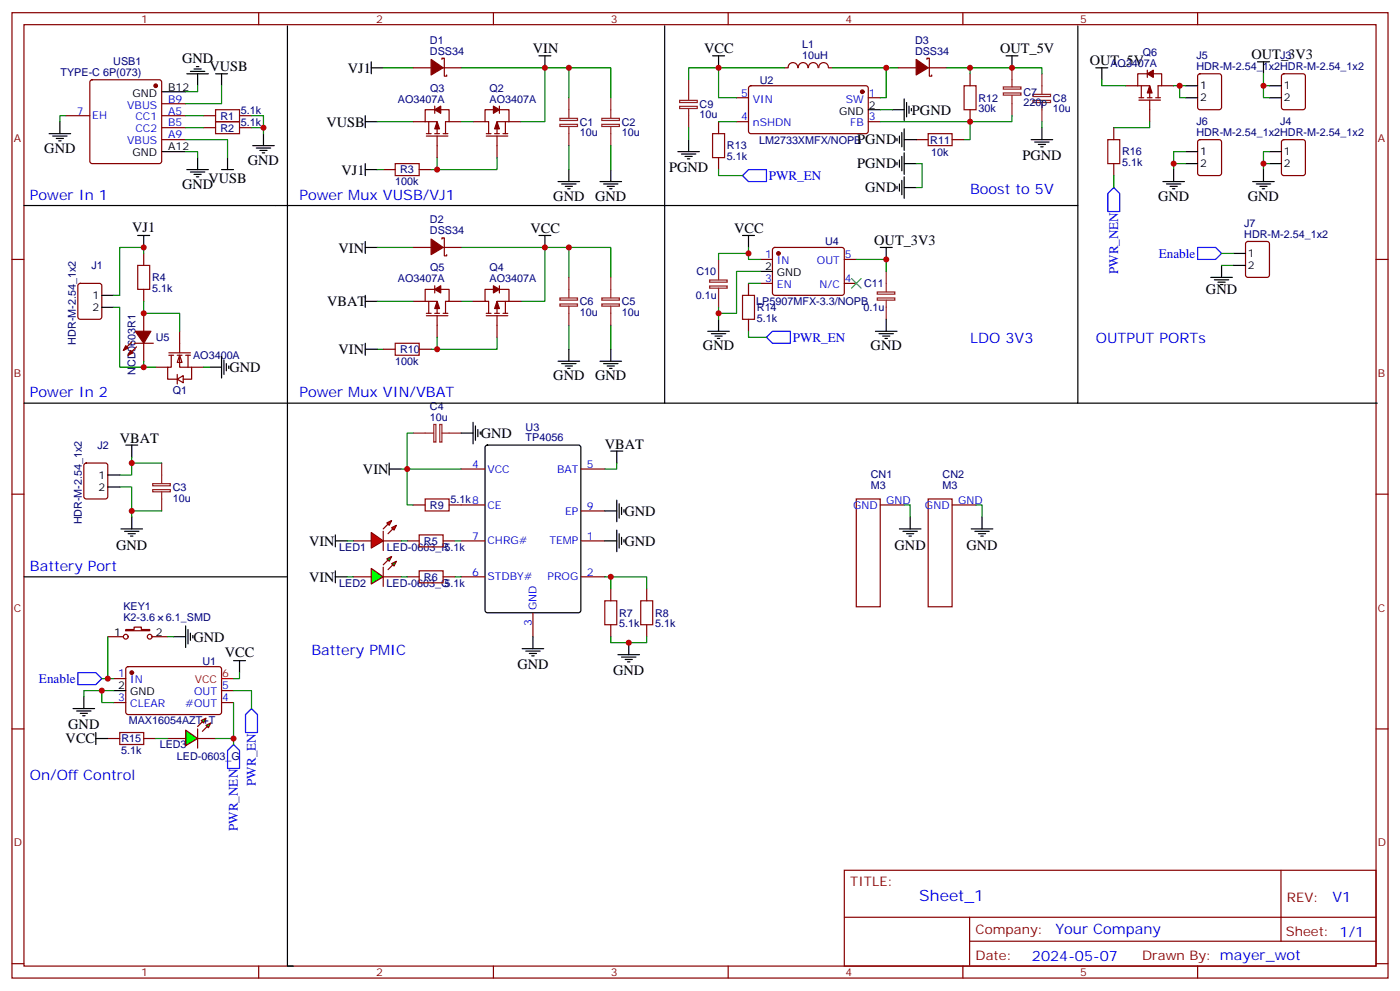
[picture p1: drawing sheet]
<svg xmlns="http://www.w3.org/2000/svg" width="412mm" height="292mm" viewBox="0 0 412 292" stroke-linecap="round" stroke-linejoin="round" font-family="sans-serif">
<g fill="none" stroke="#870000" stroke-width=".35">
<path d="M3.5 3.7h405.4v284.4h-405.4zM7.1 7.3h398.2v277.3h-398.2zM76.2 3.7v3.6M145.3 3.7v3.6M214.5 3.7v3.6M283.6 3.7v3.6M352.8 3.7v3.6M19.4 34.1h7.1M26.7 23.7l.5-.2h19.7l.5 .2 .2 .5v23.3l-.2 .5-.5 .2h-19.7l-.5-.2-.2-.5v-23.3zM47.6 34.1h7.1M47.6 37.6h7.1M47.6 30.6h7.1"/>
<path d="M60 34.1h3.5M60 37.6h3.5M70.6 34.1h3.5M70.6 37.6h3.5M217 28.8h3.5M217 35.8h3.5M220.7 25.5l.5-.2h34.1l.5 .7-.1 12.9-.6 .5-34.2-.1-.4-.6v-12.7zM255.8 28.8h3.5M255.8 35.8h3.5M47.6 41.1h7.1M3.5 76.4h3.6M224 76.4h3.5"/>
<path d="M227.8 73.1l.4-.2h20.1l.4 .7-.1 13-.6 .4-20-.1-.5-.6v-12.7zM248.7 76.4h3.5M405.3 76.4h3.6M23.2 83.7l.4-.2h5.7l.6 .4 .1 9.4-.5 .7-5.9 .1-.6-.5-.1-9.4zM224 83.5h3.5M248.7 83.5h3.5M135.8 138.1h7.1M171.1 138.1h7.1M3.5 145.6h3.6M135.8 159.3h7.1M135.8 148.7h7.1M171.1 159.3h7.1"/>
<path d="M171.1 150.5h7.1M405.3 145.6h3.6M135.8 169.9h7.1M171.1 169.9h7.1M33.5 199.9h3.5M37.3 196.6l.4-.2h27.1l.5 .7-.1 12.9-.6 .5-27.1-.1-.5-.6v-12.7zM157 180.5v7M3.5 214.7h3.6M33.5 206.9h3.5M65.3 206.9h3.5M65.3 203.4h3.5M405.3 214.7h3.6"/>
<path d="M248.7 256.3h156.6v28.3h-156.6zM377.3 256.4v20.8M248.7 270.2h156.5M285.6 277.2h119.6M285.6 270.2v14.1M3.5 283.8h3.6M76.2 284.6v3.5M145.3 284.6v3.5M214.5 284.6v3.5M283.6 284.6v3.5M352.8 284.6v3.5M405.3 283.8h3.6"/>
</g>
<g fill="none" stroke="#000" stroke-width=".35">
<path d="M57.9 19.6h.7M14.5 39.4h6.3M17.6 35.8v3.6M47.6 27h7.1M55 21.7h6.4M56.1 21h4.2M57.1 20.3h2.2M58.2 21.7v3.6M63.5 21.7h3.5M65.3 21.7v3.6M77.6 39.4v3.5M255.8 32.3h3.5"/>
<path d="M15.5 40.1h4.3M16.6 40.8h2.1M17.3 41.5h.7M47.6 44.7h7.1M55 50h6.4M56.1 50.7h4.2M57.1 51.4h2.2M57.9 52.1h.7M58.2 46.4v3.6M65.3 50h3.5M67 46.4v3.6M74.4 42.9h6.4"/>
<path d="M75.5 43.6h4.2M76.6 44.3h2.1M77.3 45h.7M224 79.9h3.5M30 87h3.5M30 90.5h3.5M143.1 131.3l.5-.2h26.8l.6 .4 .1 48.3-.5 .6-27 .1-.7-.5v-48.2zM33.5 203.4h3.5"/>
</g>
<g fill="#870000" stroke="#870000" stroke-width=".35">
<circle cx="45.9" cy="25.3" r=".53"/>
<circle cx="38.8" cy="198.1" r=".53"/>
<circle cx="254" cy="27" r=".53"/>
<circle cx="229.3" cy="74.6" r=".53"/>
</g>
<path d="M19.4 34.1h-1.8v1.7M54.7 34.1h5.3M54.7 37.6h5.3M58.2 25.3v1.7h-3.5M65.3 25.3v5.3h-10.6M74.1 34.1h3.5v5.3M74.1 37.6h3.5M54.7 44.7h3.5v1.7M54.7 41.1h12.3v5.3" fill="none" stroke="#008700" stroke-width=".35"/>
<path d="M65.3 199.9h3.5" fill="none" stroke="#f00" stroke-width=".35"/>
<path d="M63.5 32.3h7.1v3.5h-7.1zM63.5 35.8h7.1v3.6h-7.1z" fill="none" stroke="#a10000" stroke-width=".35"/>
<g fill="#fff" stroke="#870000" stroke-width=".35">
<path d="M52.9 104.6l.7 2.2h-1.4z"/>
<path d="M52.2 111.7l1.8-1.1v2.1z"/>
</g>
<g fill="none" stroke="#870000" stroke-width=".35">
<path d="M121.7 35.8h3.5M125.2 35.8h3.6v3.6M125.6 39.4h1.4M126.3 35.8v3.6M128.1 32.3h-2.9v3.5M128.1 31.3v2.1M128.1 39.4h1.4M129.8 32.3h2.5v3.5h-1.1v3.6M130.5 39.4h1.4M132.3 35.8h3.5M139.3 35.8h3.6M143.2 39.4h1.4"/>
<path d="M145.3 32.3h-2.4v3.5h1v3.6M145.7 39.4h1.4M147.1 32.3h2.8v3.5M147.1 31.3v2.1M148.2 39.4h1.4M148.9 35.8v3.6M149.9 35.8h-3.5v3.6M149.9 35.8h3.6M112.9 50h3.5M123.5 50h3.5M125.6 40.1h6.3M128.8 40.1v6.3"/>
<path d="M143.2 40.1h6.4M146.4 40.1v6.3M42.3 74.6v3.6M42.3 85.2v3.6M42.3 92.3v5.3M52.9 97.6v6.3M38.8 100.8l-2.5 2.4M39.5 101.1h5.7M40.2 102.2l-2.5 2.4M42.3 101.1v5.3M45.9 108.2h3.5M49.7 103.9h6.4"/>
<path d="M49.7 104.6h1.5M50.4 104.6v3.6h-1v3.5h2.8M52.2 110.3v2.8M52.2 104.6h1.4M52.9 104.6v3.6h3.5v3.5h-2.4M54.7 104.6h1.4M55.4 104.6v3.6M56.4 108.2h3.6"/>
</g>
<path d="M116.4 48.2h7.1v3.5h-7.1zM40.6 78.2h3.5v7h-3.5z" fill="none" stroke="#a10000" stroke-width=".35"/>
<g fill="#870000" stroke="#870000" stroke-width=".35">
<path d="M39.9 97.6h4.5l-2.1 3.5z"/>
<path d="M37 101.8l.7 .7-1.4 .7z"/>
<path d="M38.5 103.2l.7 .7-1.5 .7z"/>
<path d="M128.8 35.8l.7 2.2h-1.4z"/>
<path d="M128.1 32.3l1.7-1v2.1z"/>
<path d="M146.4 35.8l.7 2.2h-1.4z"/>
<path d="M145.3 31.3l1.8 1-1.8 1.1z"/>
</g>
<g fill="none" stroke="#000" stroke-width=".35">
<path d="M109.4 20h3.5M109.4 18.2v3.5M158.7 16.4h3.6M160.5 16.4v3.6M107.6 35.8h3.5M107.6 34.1v3.5M107.6 48.2v3.5M107.6 50h3.5M164.4 53.5h6.3M165.5 54.2h4.2M166.5 54.9h2.1M167.2 55.6h.7"/>
<path d="M167.6 50v3.5M176.7 53.5h6.4M177.8 54.2h4.2M178.9 54.9h2.1M179.6 55.6h.7M179.9 50v3.5M40.6 69.4h3.5M42.3 69.4v3.5M61.7 108.2h3.6M65.3 105v6.3M66 106v4.3M66.7 107.1v2.1"/>
<path d="M67.4 107.8v.7M114.7 138.1h3.5M114.7 136.4v3.5"/>
</g>
<g fill="none" stroke="#008700" stroke-width=".35">
<path d="M112.9 20h8.8M135.8 20h24.7v15.8h-7M160.5 20h7.1v8.8M167.6 20h12.3v8.8M111.1 35.8h10.6M135.8 35.8h3.5M111.1 50h1.8M128.8 46.4v3.6h-1.8M146.4 46.4v3.6h-17.6M167.6 42.9v7.1M179.9 42.9v7.1M42.3 74.6v-1.7h-7v14.1h-1.8"/>
<path d="M33.5 90.5h1.8v17.7h7v-1.8M42.3 88.8v3.5h10.6v5.3M60 108.2h1.7"/>
</g>
<path d="M164.9 34.9h5.2v.6h-5.2zM164.9 36.6h5.2v.7h-5.2zM167.6 28.8v6M167.6 37.3v5.6M177.3 34.9h5.2v.6h-5.2zM177.3 36.6h5.2v.7h-5.2zM179.9 28.8v6M179.9 37.3v5.6" fill="none" stroke="#8c2424" stroke-width=".35"/>
<g fill="#f00" stroke="#870000" stroke-width=".35">
<path d="M109.4 156.8l3.5 2.5-3.5 2.1z"/>
<path d="M112.9 156.5v5.6z"/>
</g>
<g fill="#870000" stroke="#870000" stroke-width=".35">
<path d="M112.9 155.8l1.4-1.4z"/>
<path d="M114.3 157.2l1.4-1.4z"/>
</g>
<g fill="#f00" stroke="#870000" stroke-width=".35">
<path d="M113.9 154l1.5-.7-.7 1.4z"/>
<path d="M115.4 155.4l1.4-.7-.7 1.4z"/>
</g>
<path d="M104.1 159.3h5.3M112.9 159.3h5.3M104.1 169.9h5.3M112.9 169.9h5.3" fill="none" stroke="#870000" stroke-width=".35"/>
<g fill="#0f0" stroke="#870000" stroke-width=".35">
<path d="M115.4 166l1.4-.7-.7 1.4z"/>
<path d="M113.9 164.6l1.5-.7-.7 1.4z"/>
</g>
<g fill="#870000" stroke="#870000" stroke-width=".35">
<path d="M114.3 167.8l1.4-1.4z"/>
<path d="M112.9 166.4l1.4-1.4z"/>
</g>
<path d="M112.9 167.1v5.6z" fill="#f00" stroke="#870000" stroke-width=".35"/>
<path d="M109.4 167.4l3.5 2.5-3.5 2.1z" fill="#0f0" stroke="#870000" stroke-width=".35"/>
<path d="M209.9 39.4h3.5v7h-3.5zM273.4 39.4h7.1v3.5h-7.1zM284 25.3h3.5v7h-3.5zM218.7 87h3.5v7.1h-3.5zM116.4 101.1h7.1v3.5h-7.1zM125.2 147h7.1v3.5h-7.1zM123.5 168.1h7v3.6h-7zM178.2 177h3.5v7h-3.5zM188.7 177h3.6v7h-3.6zM35.3 215.8h7v3.5h-7z" fill="none" stroke="#a10000" stroke-width=".35"/>
<g fill="none" stroke="#870000" stroke-width=".35">
<path d="M231.1 20h1M232.2 19.9a1.41 1.41 0 0 1 1.4-1.5 1.41 1.41 0 0 1 1.4 1.5M235.2 19.9a1.41 1.41 0 0 1 1.4-1.5 1.41 1.41 0 0 1 1.4 1.5M238.1 19.9a1.41 1.41 0 0 1 1.5-1.5 1.41 1.41 0 0 1 1.4 1.5M241.2 19.9a1.41 1.41 0 0 1 1.4-1.5 1.41 1.41 0 0 1 1.4 1.5M244.1 20h1.1M211.7 35.8v3.6M285.8 21.7v3.6M285.8 32.3v3.5M211.7 46.4v3.6M269.9 41.1h3.5M280.5 41.1h3.5"/>
<path d="M121.7 88.8h3.5M125.2 88.8h3.6v3.5M125.6 93h6.3M125.6 92.3h1.4M126.3 88.8v3.5M128.1 85.2h-2.9v3.6M128.1 84.2v2.1M128.1 92.3h1.4M128.8 93v6.3M129.8 85.2h2.5v3.6h-1.1v3.5M130.5 92.3h1.4M132.3 88.8h3.5"/>
<path d="M139.3 88.8h3.6M143.2 93h6.4M143.2 92.3h1.4M145.3 85.2h-2.4v3.6h1v3.5M145.7 92.3h1.4M146.4 93v6.3M147.1 85.2h2.8v3.6M147.1 84.2v2.1M148.2 92.3h1.4M148.9 88.8v3.5M149.9 88.8h-3.5v3.5M149.9 88.8h3.6"/>
<path d="M220.5 83.5v3.5M220.5 94.1v3.5M112.9 102.9h3.5M123.5 102.9h3.5M24.9 136.6l.5-.2h5.6l.7 .4v9.5l-.4 .6-5.9 .1-.7-.5v-9.4zM121.7 148.7h3.5M132.3 148.7h3.5M119.9 169.9h3.6M130.5 169.9h3.6M179.9 173.4v3.6M190.5 173.4v3.6M179.9 184v3.5"/>
<path d="M190.5 184v3.5M31.7 217.5h3.6M42.3 217.5h3.6M49.4 217.5h5.3M58.2 217.5h5.3"/>
</g>
<g fill="none" stroke="#000" stroke-width=".35">
<path d="M209.9 16.4h3.5M211.7 16.4v3.6M296.3 16.4h3.6M298.1 16.4v3.6M262.8 32.3h3.5M265.6 39v4.3M266.3 29.1v6.4M266.3 38v6.3M267.1 30.2v4.2M267.8 31.3v2.1M268.5 32v.7M306.9 37.6v3.5"/>
<path d="M199.7 44.7h6.3M200.7 45.4h4.3M201.8 46.1h2.1M202.5 46.8h.7M202.8 41.1v3.6M264.2 40.8v.7M264.9 40.1v2.1M266.3 41.1h3.6M303.7 41.1h6.4M304.8 41.8h4.2M305.9 42.5h2.1M306.6 43.3h.7"/>
<path d="M107.6 72.9h3.5M107.6 71.1v3.5M158.7 69.4h3.6M160.5 69.4v3.5M218.7 69.4h3.5M220.5 69.4v3.5M259.3 72.9h3.5M261.1 72.9v3.5M107.6 87v3.5M107.6 88.8h3.5M208.5 97.6h6.3M209.5 98.3h4.3"/>
<path d="M210.6 99h2.1M211.3 99.7h.7M211.7 94.1v3.5M257.9 97.6h6.3M258.9 98.3h4.3M260 99h2.1M260.7 99.7h.7M261.1 94.1v3.5M107.6 101.1v3.5M107.6 102.9h3.5M164.4 106.4h6.3M165.5 107.1h4.2"/>
<path d="M166.5 107.8h2.1M167.2 108.5h.7M167.6 102.9v3.5M176.7 106.4h6.4M177.8 107.1h4.2M178.9 107.8h2.1M179.6 108.5h.7M179.9 102.9v3.5M31.7 139.9h3.6M37 131.1h3.6M38.8 131.1v3.5M135.8 127.6h3.5"/>
<path d="M139.3 124.4v6.3M140.1 125.4v4.3M140.8 126.5v2.1M141.5 127.2v.7M179.9 132.9h3.5M181.7 132.9v3.5M31.7 143.4h3.6M35.6 155.8h6.4M36.7 156.5h4.2M37.7 157.2h2.2M38.5 157.9h.7M38.8 152.3v3.5"/>
<path d="M98.8 157.6v3.5M98.8 159.3h3.5M178.2 159.3h3.5M178.2 150.5h3.5M181.7 147.3v6.4M181.7 156.1v6.4M182.4 148.4v4.2M182.4 157.2v4.2M183.1 149.4v2.2M183.1 158.3v2.1M183.8 150.1v.7M183.8 159v.7"/>
<path d="M98.8 169.9h3.5M98.8 168.1v3.6M68.8 194.6h3.5M70.6 194.6v3.5M153.8 191.1h6.4M154.9 191.8h4.2M155.9 192.5h2.1M156.6 193.2h.7M157 187.5v3.6M182 192.8h6.4M183.1 193.5h4.2M184.1 194.2h2.2"/>
<path d="M184.9 194.9h.7M185.2 189.3v3.5M21.5 208.7h6.4M22.6 209.4h4.2M23.6 210.1h2.2M24.3 210.8h.7M24.7 205.2v3.5"/>
</g>
<g fill="none" stroke="#008700" stroke-width=".35">
<path d="M211.7 20h-8.9v3.5M231.1 20h-19.4v8.8h5.3M245.2 20h19.4M261.1 20v8.8h-1.8M278.7 20h7.1v1.7M285.8 20h21.1v1.7M202.8 37.6v3.5M211.7 35.8h5.3M259.3 35.8h26.5v5.3h-1.8M259.3 32.3h3.5M306.9 35.8v1.8M211.7 50v1.7h7"/>
<path d="M111.1 72.9h10.6M135.8 72.9h24.7v15.9h-7M160.5 72.9h7.1v8.8M167.6 72.9h12.3v8.8M220.5 72.9v3.5h3.5M220.5 74.6h-8.8v1.8M224 79.9h-7v12.4h-5.3M252.2 76.4h8.9v3.5M111.1 88.8h10.6M128.8 99.3v3.6h-1.8M135.8 88.8h3.5M146.4 99.3v3.6h-17.6"/>
<path d="M167.6 95.8v7.1M179.9 95.8v7.1M211.7 90.5v3.6M220.5 97.6v1.7h5.3M220.5 83.5h3.5M42.3 108.2h3.6M111.1 102.9h1.8M38.8 134.6v5.3h-3.5M38.8 136.4h8.8M118.2 138.1h17.6M121.7 127.6h-1.8v21.1h1.8M181.7 136.4v1.7h-3.5"/>
<path d="M35.3 143.4h3.5v8.9M38.8 150.5h8.8M178.2 169.9h1.7v3.5M179.9 169.9h10.6v3.5M30 199.9h3.5M70.6 198.1v1.8h-1.8M179.9 187.5v1.8h10.6v-1.8M30 203.4v3.5h3.5M33.5 203.4h-8.8v1.8M68.8 203.4h5.3v5.3M68.8 206.9v12.4"/>
</g>
<g fill="none" stroke="#8c2424" stroke-width=".35">
<path d="M200.2 29.6h5.2v.6h-5.2zM200.2 31.3h5.2v.7h-5.2zM202.8 23.5v6M202.8 32v5.6M304.3 27.8h5.2v.6h-5.2zM304.3 29.6h5.2v.6h-5.2zM306.9 21.7v6M306.9 30.2v5.6M211.7 76.4v6M261.1 79.9v6M164.9 87.8h5.2v.6h-5.2zM164.9 89.5h5.2v.7h-5.2z"/>
<path d="M167.6 81.7v6M167.6 90.2v5.6M177.3 87.8h5.2v.6h-5.2zM177.3 89.5h5.2v.7h-5.2zM179.9 81.7v6M179.9 90.2v5.6M209 82.5h5.2v.6h-5.2zM209 84.2h5.2v.7h-5.2zM211.7 84.9v5.6M258.4 86h5.2v.6h-5.2zM258.4 87.8h5.2v.6h-5.2zM261.1 88.4v5.7"/>
<path d="M47.6 136.4v6M121.7 127.6h6M127.8 125h.6v5.2h-.6zM129.5 125h.7v5.2h-.7zM130.2 127.6h5.6M45 142.5h5.2v.6h-5.2zM45 144.2h5.2v.7h-5.2zM47.6 144.9v5.6"/>
</g>
<g fill="#870000" stroke="#870000" stroke-width=".35">
<path d="M146.4 88.8l.7 2.1h-1.4z"/>
<path d="M145.3 84.2l1.8 1-1.8 1.1z"/>
<path d="M128.8 88.8l.7 2.1h-1.4z"/>
<path d="M128.1 85.2l1.7-1v2.1z"/>
</g>
<path d="M218.7 51.7l1.8-1.7h5.3v3.5h-5.3zM225.8 99.3l1.7-1.7h5.3v3.5h-5.3zM22.9 198.1h5.3l1.8 1.8-1.8 1.7h-5.3zM68.8 219.3l1.8 1.8v5.2h-3.6v-5.2zM74.1 208.7l1.7 1.8v5.3h-3.5v-5.3z" fill="none" stroke="#00f" stroke-width=".35"/>
<g fill="#0f0" stroke="#870000" stroke-width=".35">
<path d="M60.7 213.6l1.4-.7-.7 1.4z"/>
<path d="M59.3 212.2l1.4-.7-.7 1.4z"/>
</g>
<g fill="#870000" stroke="#870000" stroke-width=".35">
<path d="M59.6 215.4l1.4-1.4z"/>
<path d="M58.2 214l1.4-1.4z"/>
</g>
<path d="M58.2 214.7v5.6z" fill="#f00" stroke="#870000" stroke-width=".35"/>
<path d="M54.7 215.1l3.5 2.4-3.5 2.1z" fill="#0f0" stroke="#870000" stroke-width=".35"/>
<g fill="none" stroke="#008700" stroke-width=".35">
<path d="M298.1 34.1v1.7h-12.3M324.6 23.5v1.8h7M338.7 35.8v1.8h-10.6M345.7 25.3h3.5M347.5 25.3v3.5h1.7M372.2 21.7v7.1h1.7M372.2 25.3h1.7M269.9 48.2h1.7v7h-1.7M328.1 51.7v3.5M345.7 48.2h3.5M349.2 44.7h-3.5v5.3M372.2 48.2h1.7"/>
<path d="M373.9 44.7h-1.7v5.3M359.8 78.2h3.6M359.8 74.6h3.6M102.3 159.3h1.8M118.2 159.3h1.7M134.1 159.3h1.7M266.3 148.7h1.8v3.6M287.5 148.7h1.8v3.6M102.3 169.9h1.8M118.2 169.9h1.7M134.1 169.9h1.7M31.7 187.5v12.4"/>
<path d="M49.4 187.5h1.8M45.9 217.5h3.5M63.5 217.5h5.3"/>
</g>
<g fill="none" stroke="#000" stroke-width=".35">
<path d="M84.7 7.6v277h1.7M195.8 7.6v111.1h-188.7M317.5 7.6v52.9h-310.4M322.8 20h3.5M324.6 20v3.5M370.4 18.2h3.5M372.2 18.2v3.5M349.2 25.3h3.6M349.2 28.8h3.6M373.9 25.3h3.6M373.9 28.8h3.6M264.2 47.8v.7"/>
<path d="M264.2 54.9v.7M264.9 47.1v2.1M264.9 54.2v2.1M265.6 46.1v4.2M265.6 53.1v4.3M266.3 48.2h3.6M266.3 45v6.4M266.3 52.1v6.3M266.3 55.2h3.6M342.5 53.5h6.4M343.6 54.2h4.2M344.7 54.9h2.1"/>
<path d="M345.4 55.6h.7M345.7 50v3.5M349.2 44.7h3.6M349.2 48.2h3.6M369 53.5h6.4M370.1 54.2h4.2M371.1 54.9h2.1M371.8 55.6h.7M372.2 50v3.5M373.9 44.7h3.6M373.9 48.2h3.6M317.5 60.5v58.2h-121.7"/>
<path d="M359.8 78.2v3.5M363.4 74.6h3.5M363.4 78.2h3.5M356.7 81.7h6.3M357.7 82.4h4.2M358.8 83.1h2.1M359.5 83.8h.7M317.5 118.7h88.2M264.9 155.8h6.4M266 156.5h4.2M267.1 157.2h2.1M267.8 157.9h.7"/>
<path d="M268.1 152.3v3.5M286.1 155.8h6.4M287.2 156.5h4.2M288.2 157.2h2.1M288.9 157.9h.7M289.3 152.3v3.5M7.1 169.9h77.6M51.2 187.5h3.5M54.7 184.4v6.3M55.4 185.4v4.3M56.1 186.5v2.1M56.8 187.2v.7"/>
<path d="M28.2 217.5h3.5M28.2 215.8v3.5"/>
</g>
<g fill="none" stroke="#870000" stroke-width=".35">
<path d="M121.7 20h5.3M130.2 17.5v-.4h.7v5.3h.7v-.3M130.5 20h5.3M264.6 20h5.3M273 17.5v-.4h.8v5.3h.7v-.3M273.4 20h5.3M328.1 37.6v3.5M331.6 25.3h3.5M335.1 25.3h3.6v3.5M335.5 29.5h6.3M335.5 28.8h1.4M336.2 25.3v3.5"/>
<path d="M338 21.7h-2.9v3.6M338 20.7v2.1M338 28.8h1.4M338.7 29.5v6.3M339.7 21.7h2.5v3.6h-1.1v3.5M340.4 28.8h1.4M342.2 25.3h3.5M353 21.9l.5-.2h5.6l.7 .5v9.4l-.4 .7h-5.9l-.7-.4v-9.5zM377.7 21.9l.5-.2h5.6l.7 .5v9.4l-.4 .7h-5.9l-.7-.4v-9.5zM328.1 48.2v3.5M353 41.3l.5-.2h5.6l.7 .5v9.4l-.4 .7h-5.9l-.7-.4v-9.5zM377.7 41.3l.5-.2h5.6l.7 .5v9.4l-.4 .7h-5.9l-.7-.4v-9.5z"/>
<path d="M121.7 72.9h5.3M130.2 70.4v-.3h.7v5.3h.7v-.4M130.5 72.9h5.3M367.1 71.3l.5-.2h5.6l.7 .5v9.4l-.4 .6-5.9 .1-.7-.5v-9.4zM119.9 159.3h3.6M130.5 159.3h3.6M252.2 147h7.1v31.7h-7.1zM259.3 148.7h7M273.4 147h7.1v31.7h-7.1zM280.5 148.7h7M31.7 187.5h4.6M37 185.4h2.5v-.7h2.1v.7h2.5v.4h-7.1z"/>
<path d="M44.8 187.5h4.6"/>
<circle cx="37" cy="187.5" r=".71"/>
<circle cx="44.1" cy="187.5" r=".71"/>
</g>
<path d="M250.8 82.1l2.8 2.8M253.6 82.1l-2.8 2.8" fill="none" stroke="#3c3" stroke-width=".35"/>
<path d="M298.1 20v5.6M295.6 27.4h5.1v.6h-5.1zM295.6 25.6h5.1v.6h-5.1zM298.1 28.1v6" fill="none" stroke="#8c2424" stroke-width=".35"/>
<path d="M328.1 55.2l1.7 1.8v5.3h-3.5v-5.3zM352.8 72.9h5.3l1.7 1.7-1.7 1.8h-5.3z" fill="none" stroke="#00f" stroke-width=".35"/>
<path d="M326.3 41.1h3.5v7.1h-3.5zM123.5 157.6h7v3.5h-7z" fill="none" stroke="#a10000" stroke-width=".35"/>
<g fill="#870000" stroke="#870000" stroke-width=".35">
<path d="M338.7 25.3l.7 2.1h-1.4z"/>
<path d="M338 21.7l1.7-1v2.1z"/>
<path d="M127 17.5l3.5 2.5-3.5 2.1z"/>
<path d="M127 70.4l3.5 2.5-3.5 2.1z"/>
<path d="M269.9 17.5l3.5 2.5-3.5 2.1z"/>
</g>
<g fill="#c00">
<circle cx="77.6" cy="37.6" r=".88"/>
<circle cx="42.3" cy="72.9" r=".88"/>
<circle cx="128.8" cy="50" r=".88"/>
<circle cx="160.5" cy="20" r=".88"/>
<circle cx="167.6" cy="20" r=".88"/>
<circle cx="185.2" cy="189.3" r=".88"/>
<circle cx="179.9" cy="169.9" r=".88"/>
<circle cx="42.3" cy="92.3" r=".88"/>
<circle cx="42.3" cy="108.2" r=".88"/>
<circle cx="119.9" cy="138.1" r=".88"/>
<circle cx="38.8" cy="136.4" r=".88"/>
<circle cx="38.8" cy="150.5" r=".88"/>
<circle cx="167.6" cy="72.9" r=".88"/>
<circle cx="160.5" cy="72.9" r=".88"/>
<circle cx="128.8" cy="102.9" r=".88"/>
<circle cx="261.1" cy="20" r=".88"/>
<circle cx="211.7" cy="20" r=".88"/>
<circle cx="285.8" cy="35.8" r=".88"/>
<circle cx="285.8" cy="20" r=".88"/>
<circle cx="30" cy="203.4" r=".88"/>
<circle cx="220.5" cy="74.6" r=".88"/>
<circle cx="211.7" cy="92.3" r=".88"/>
<circle cx="298.1" cy="20" r=".88"/>
<circle cx="261.1" cy="76.4" r=".88"/>
<circle cx="68.8" cy="217.5" r=".88"/>
<circle cx="345.7" cy="48.2" r=".88"/>
<circle cx="372.2" cy="25.3" r=".88"/>
<circle cx="372.2" cy="48.2" r=".88"/>
<circle cx="31.8" cy="199.9" r=".88"/>
<circle cx="347.5" cy="25.3" r=".88"/>
</g>
<text font-size="4.6" fill="#00f" x="270.8" y="265.4">Sheet_1</text>
<g font-size="4.2">
<text x="157" y="15.7">VIN</text>
<text x="207.4" y="15.7">VCC</text>
<text x="294.6" y="15.7">OUT_5V</text>
<text x="368.7" y="17.5">OUT_3V3</text>
<text x="53.6" y="18.5">GND</text>
<text x="61.7" y="21">VUSB</text>
<text x="102.4" y="21.4">VJ1</text>
<text x="321" y="19.3">OUT_5V</text>
<text x="268.6" y="33.7">PGND</text>
<text x="96.1" y="37.3">VUSB</text>
<text x="13.1" y="45">GND</text>
<text x="252.5" y="42.6">PGND</text>
<text x="301.2" y="47.2">PGND</text>
<text x="61.4" y="53.9">VUSB</text>
<text x="73" y="48.5">GND</text>
<text x="100.6" y="51.4">VJ1</text>
<text x="197.1" y="50.7">PGND</text>
<text x="252.5" y="49.6">PGND</text>
<text x="53.6" y="55.6">GND</text>
<text x="163" y="59.1">GND</text>
<text x="175.3" y="59.1">GND</text>
<text x="254.9" y="56.7">GND</text>
<text x="341.1" y="59.1">GND</text>
<text x="367.6" y="59.1">GND</text>
<text x="38.9" y="68.3">VJ1</text>
<text x="156.3" y="68.7">VCC</text>
<text x="216.3" y="68.7">VCC</text>
<text x="99.7" y="74.4">VIN</text>
<text x="257.5" y="72.2">OUT_3V3</text>
<text x="355.2" y="86.7">GND</text>
<text x="96.4" y="90.2">VBAT</text>
<text x="99.7" y="104.4">VIN</text>
<text x="207.1" y="103.2">GND</text>
<text x="256.5" y="103.2">GND</text>
<text x="67.6" y="109.6">GND</text>
<text x="163" y="112">GND</text>
<text x="175.3" y="112">GND</text>
<text x="35.3" y="130.4">VBAT</text>
<text x="141.6" y="129">GND</text>
<text x="178.2" y="132.2">VBAT</text>
<text x="106.9" y="139.6">VIN</text>
<text x="184" y="151.9">GND</text>
<text x="34.2" y="161.9">GND</text>
<text x="91" y="160.7">VIN</text>
<text x="184" y="160.7">GND</text>
<text x="263.5" y="161.9">GND</text>
<text x="284.7" y="161.9">GND</text>
<text x="91" y="171.3">VIN</text>
<text x="57" y="189">GND</text>
<text x="66.2" y="193.5">VCC</text>
<text x="152.4" y="197.1">GND</text>
<text x="180.6" y="198.9">GND</text>
<text x="20.1" y="214.7">GND</text>
<text x="19.3" y="219">VCC</text>
</g>
<g font-size="4.2" fill="#00f">
<text x="8.8" y="58.8">Power In 1</text>
<text x="88.2" y="58.8">Power Mux VUSB/VJ1</text>
<text x="285.8" y="57">Boost to 5V</text>
<text x="285.8" y="101.1">LDO 3V3</text>
<text x="322.8" y="101.1">OUTPUT PORTs</text>
<text x="8.8" y="117">Power In 2</text>
<text x="88.2" y="117">Power Mux VIN/VBAT</text>
<text x="8.8" y="168.1">Battery Port</text>
<text x="91.7" y="192.8">Battery PMIC</text>
<text x="8.8" y="229.9">On/Off Control</text>
<text x="392.5" y="265.6">V1</text>
<text x="310.9" y="275.2">Your Company</text>
<text x="304" y="283">2024-05-07</text>
</g>
<g font-size="3.9" fill="#00f">
<text x="226.5" y="53">PWR_EN</text>
<text x="341.3" y="75.9">Enable</text>
<text x="329.3" y="80.8" transform="rotate(-90 329.3 80.8)">PWR_NEN</text>
<text x="233.5" y="100.6">PWR_EN</text>
<text x="11.5" y="201.1">Enable</text>
<text x="75.3" y="231.5" transform="rotate(-90 75.3 231.5)">PWR_EN</text>
<text x="70" y="244.8" transform="rotate(-90 70 244.8)">PWR_NEN</text>
</g>
<g font-size="3.9" fill="#800">
<text x="250.5" y="260.9">TITLE:</text>
<text x="379.1" y="265.6">REV:</text>
<text x="287.4" y="275.1">Company:</text>
<text x="378.7" y="275.7">Sheet: 1/1</text>
<text x="287.4" y="282.8">Date:</text>
<text x="336.4" y="282.9">Drawn By: mayer_wot</text>
</g>
<g font-size="3.2" fill="#800">
<text x="41.6" y="6.7">1</text>
<text x="110.8" y="6.7">2</text>
<text x="179.9" y="6.7">3</text>
<text x="249.1" y="6.7">4</text>
<text x="318.2" y="6.7">5</text>
<text x="4.1" y="41.8">A</text>
<text x="405.9" y="41.8">A</text>
<text x="4.1" y="111">B</text>
<text x="405.9" y="111">B</text>
<text x="4.1" y="180.1">C</text>
<text x="405.9" y="180.1">C</text>
<text x="4.1" y="249.3">D</text>
<text x="405.9" y="249.3">D</text>
<text x="41.6" y="287.5">1</text>
<text x="110.8" y="287.5">2</text>
<text x="179.9" y="287.5">3</text>
<text x="249.1" y="287.5">4</text>
<text x="318.2" y="287.5">5</text>
</g>
<g font-size="3.2" fill="#000080">
<text x="126.7" y="16.1">DSS34</text>
<text x="126.7" y="12.9">D1</text>
<text x="236.3" y="17.4">10uH</text>
<text x="236.3" y="14.2">L1</text>
<text x="269.5" y="16.1">DSS34</text>
<text x="269.5" y="12.9">D3</text>
<text x="336.6" y="16.5">Q6</text>
<text x="352.4" y="17.5">J5</text>
<text x="377.1" y="17.5">J3</text>
<text x="17.8" y="22.3">TYPE-C 6P(073)</text>
<text x="33.4" y="19">USB1</text>
<text x="327.1" y="19.6">AO3407A</text>
<text x="352.4" y="20.7">HDR-M-2.54_1x2HDR-M-2.54_1x2</text>
<text x="126.7" y="27">Q3</text>
<text x="144.2" y="27">Q2</text>
<text x="223.8" y="24.6">U2</text>
<text x="288.2" y="29.9">R12</text>
<text x="301.4" y="28.2">C7</text>
<text x="310.2" y="29.9">C8</text>
<text x="64.9" y="35.2">R1</text>
<text x="71" y="33.5">5.1k</text>
<text x="117.2" y="30.2">AO3407A</text>
<text x="144.2" y="30.2">AO3407A</text>
<text x="206.1" y="34.9">10u</text>
<text x="206.1" y="31.7">C9</text>
<text x="288.2" y="33.1">30k</text>
<text x="301.4" y="31.3">220p</text>
<text x="310.2" y="33.1">10u</text>
<text x="64.9" y="38.7">R2</text>
<text x="71" y="37">5.1k</text>
<text x="170.8" y="40.1">10u</text>
<text x="170.8" y="37">C1</text>
<text x="183.2" y="40.1">10u</text>
<text x="183.2" y="37">C2</text>
<text x="352.4" y="40.1">HDR-M-2.54_1x2HDR-M-2.54_1x2</text>
<text x="352.4" y="36.9">J6</text>
<text x="377.1" y="36.9">J4</text>
<text x="214.1" y="47.2">5.1k</text>
<text x="214.1" y="44">R13</text>
<text x="223.6" y="42.3">LM2733XMFX/NOPB</text>
<text x="274" y="42.3">R11</text>
<text x="274.3" y="45.8">10k</text>
<text x="330.6" y="45.8">R16</text>
<text x="117.8" y="51.1">R3</text>
<text x="330.6" y="49">5.1k</text>
<text x="116.4" y="54.6">100k</text>
<text x="126.7" y="65.8">D2</text>
<text x="126.7" y="69">DSS34</text>
<text x="366.5" y="70.1">HDR-M-2.54_1x2</text>
<text x="366.5" y="66.9">J7</text>
<text x="243.1" y="72.3">U4</text>
<text x="27" y="79.2">J1</text>
<text x="44.8" y="82.8">R4</text>
<text x="117.2" y="83.1">AO3407A</text>
<text x="126.7" y="80">Q5</text>
<text x="144.2" y="83.1">AO3407A</text>
<text x="144.2" y="80">Q4</text>
<text x="205.1" y="81.1">C10</text>
<text x="44.8" y="86">5.1k</text>
<text x="170.8" y="89.9">C6</text>
<text x="183.2" y="89.9">C5</text>
<text x="204.9" y="88.1">0.1u</text>
<text x="222.8" y="89.9">LP5907MFX-3.3/NOPB</text>
<text x="254.5" y="84.6">C11</text>
<text x="170.8" y="93.1">10u</text>
<text x="183.2" y="93.1">10u</text>
<text x="223" y="94.9">5.1k</text>
<text x="223" y="91.6">R14</text>
<text x="254.3" y="91.7">0.1u</text>
<text x="22.3" y="101.6" transform="rotate(-90 22.3 101.6)">HDR-M-2.54_1x2</text>
<text x="45.9" y="100.5">U5</text>
<text x="56.9" y="105.8">AO3400A</text>
<text x="116.4" y="107.5">100k</text>
<text x="117.8" y="104">R10</text>
<text x="40" y="110.4" transform="rotate(-90 40 110.4)">NCD0603R1</text>
<text x="50.9" y="116.1">Q1</text>
<text x="126.7" y="124">10u</text>
<text x="126.7" y="120.8">C4</text>
<text x="154.8" y="130">TP4056</text>
<text x="154.8" y="126.8">U3</text>
<text x="28.7" y="132.1">J2</text>
<text x="256.5" y="144">M3</text>
<text x="256.5" y="140.8">CN1</text>
<text x="277.7" y="144">M3</text>
<text x="277.7" y="140.8">CN2</text>
<text x="50.9" y="147.7">10u</text>
<text x="50.9" y="144.6">C3</text>
<text x="126.7" y="149.9">R9</text>
<text x="132.7" y="148.1">5.1k8</text>
<text x="24.1" y="154.5" transform="rotate(-90 24.1 154.5)">HDR-M-2.54_1x2</text>
<text x="124.9" y="160.5">R5</text>
<text x="100" y="162.2">LED1</text>
<text x="114" y="162.2">LED-0603_R5.1k</text>
<text x="100" y="172.8">LED2</text>
<text x="113.9" y="172.8">LED-0603_G</text>
<text x="124.9" y="171">R6</text>
<text x="130.9" y="172.8">5.1k</text>
<text x="36.4" y="179.6">KEY1</text>
<text x="36.4" y="182.8">K2-3.6</text>
<text x="48.9" y="182.8">6.1_SMD</text>
<text x="182.4" y="184.8">5.1k</text>
<text x="182.4" y="181.6">R7</text>
<text x="193" y="184.8">5.1k</text>
<text x="193" y="181.6">R8</text>
<text x="59.6" y="195.7">U1</text>
<text x="37.9" y="213.4">MAX16054AZT+T</text>
<text x="35.8" y="218.7">R15</text>
<text x="47" y="220.4">LED3</text>
<text x="35.7" y="222.2">5.1k</text>
<text x="52.1" y="224">LED-0603_G</text>
</g>
<g font-size="3.2">
<text x="39" y="28.4">GND</text>
<text x="49.6" y="26.7">B12</text>
<text x="353.5" y="26.3">1</text>
<text x="353.5" y="29.8">2</text>
<text x="378.2" y="26.3">1</text>
<text x="378.2" y="29.8">2</text>
<text x="247.2" y="33.7">GND</text>
<text x="255.9" y="32">2</text>
<text x="39" y="46.1">GND</text>
<text x="49.6" y="44.3">A12</text>
<text x="353.5" y="45.7">1</text>
<text x="378.2" y="45.7">1</text>
<text x="353.5" y="49.2">2</text>
<text x="378.2" y="49.2">2</text>
<text x="367.6" y="75.7">1</text>
<text x="225.3" y="79.6">2</text>
<text x="228.8" y="81.4">GND</text>
<text x="367.6" y="79.2">2</text>
<text x="27.3" y="88.1">1</text>
<text x="27.3" y="91.6">2</text>
<text x="29" y="141">1</text>
<text x="29" y="144.5">2</text>
<text x="33.6" y="187.2">1</text>
<text x="45.9" y="187.2">2</text>
<text x="34.8" y="203.1">2</text>
<text x="38.3" y="204.8">GND</text>
</g>
<g font-size="3.2" fill="#00f">
<text x="218.3" y="28.4">5</text>
<text x="255.9" y="28.4">1</text>
<text x="22.7" y="33.7">7</text>
<text x="27.2" y="35.1">EH</text>
<text x="37.5" y="32">VBUS</text>
<text x="39.9" y="35.5">CC1</text>
<text x="49.6" y="33.7">A5</text>
<text x="49.6" y="30.2">B9</text>
<text x="218.3" y="35.5">4</text>
<text x="221.8" y="30.2">VIN</text>
<text x="249.2" y="30.2">SW</text>
<text x="255.9" y="35.5">3</text>
<text x="39.9" y="39">CC2</text>
<text x="49.6" y="40.8">A9</text>
<text x="49.6" y="37.3">B5</text>
<text x="221.8" y="37.3">nSHDN</text>
<text x="250.5" y="37.3">FB</text>
<text x="37.5" y="42.5">VBUS</text>
<text x="225.3" y="76.1">1</text>
<text x="228.8" y="77.8">IN</text>
<text x="240.6" y="77.8">OUT</text>
<text x="248.9" y="76.1">5</text>
<text x="225.3" y="83.1">3</text>
<text x="248.9" y="83.1">4</text>
<text x="228.8" y="84.9">EN</text>
<text x="241.4" y="84.9">N/C</text>
<text x="139.1" y="137.8">4</text>
<text x="172.9" y="137.8">5</text>
<text x="143.6" y="139.2">VCC</text>
<text x="164.1" y="139.2">BAT</text>
<text x="143.6" y="149.8">CE</text>
<text x="251.3" y="149.8">GND</text>
<text x="261.1" y="148.4">GND</text>
<text x="272.5" y="149.8">GND</text>
<text x="282.2" y="148.4">GND</text>
<text x="166.5" y="151.6">EP</text>
<text x="172.9" y="150.1">9</text>
<text x="139.1" y="159">7</text>
<text x="143.6" y="160.4">CHRG#</text>
<text x="161.8" y="160.4">TEMP</text>
<text x="172.9" y="159">1</text>
<text x="139.1" y="169.5">6</text>
<text x="143.6" y="171">STDBY#</text>
<text x="161.3" y="171">PROG</text>
<text x="172.9" y="169.5">2</text>
<text x="158" y="179.8" transform="rotate(-90 158 179.8)">GND</text>
<text x="156.6" y="184.3" transform="rotate(-90 156.6 184.3)">3</text>
<text x="34.8" y="199.5">1</text>
<text x="38.3" y="201.3">IN</text>
<text x="65.4" y="203.1">5</text>
<text x="34.8" y="206.6">3</text>
<text x="38.3" y="208.4">CLEAR</text>
<text x="54.6" y="208.4">#OUT</text>
<text x="57.2" y="204.8">OUT</text>
<text x="65.4" y="206.6">4</text>
</g>
<g font-size="3.2" fill="#f00">
<text x="57.4" y="201.3">VCC</text>
<text x="65.4" y="199.5">6</text>
</g>
</svg>
